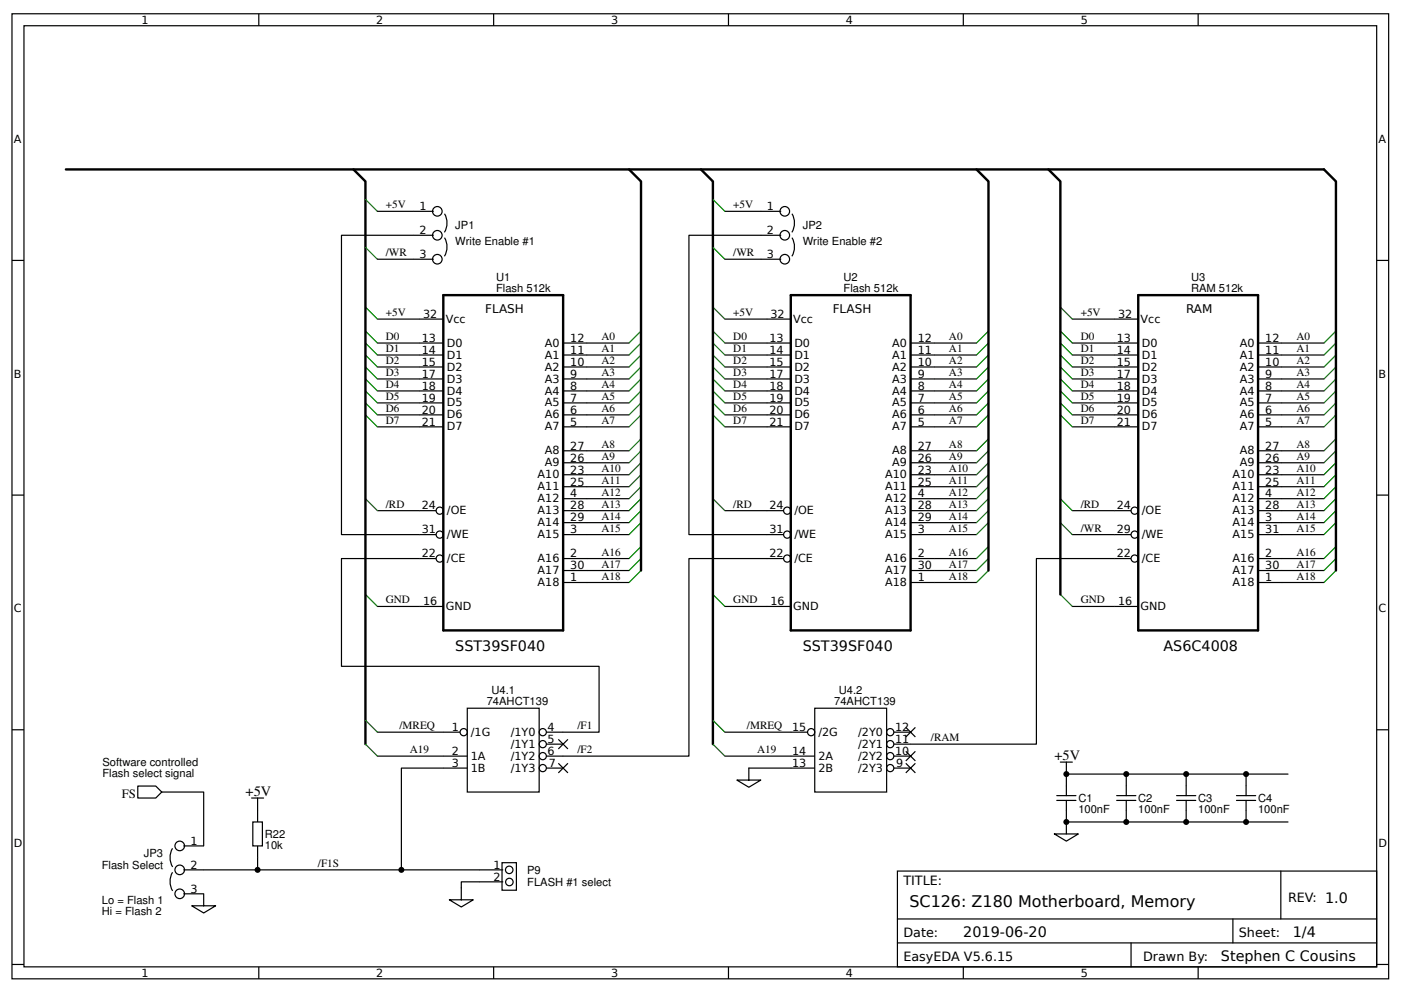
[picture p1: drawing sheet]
<svg xmlns="http://www.w3.org/2000/svg" width="309mm" height="219mm" viewBox="0 0 309 219" stroke-linecap="round" stroke-linejoin="round" font-family="sans-serif">
<g fill="none" stroke="#000" stroke-width=".26">
<path d="M2.6 3h304.1v213.3h-304.1zM5.3 5.7h298.7v208h-298.7zM57.1 3v2.7M109 3v2.7M160.9 3v2.7M212.7 3v2.7M264.6 3v2.7M2.6 57.5h2.7M83.3 46.7h12.5M83.3 57.3h12.5M95.8 52h-20.4v66.1h20.9M98.2 47.2a4 4 0 0 1-.1 4.1"/>
<path d="M98.2 52.5a4 4 0 0 1-.1 4.1M160.1 46.7h12.4M160.1 57.3h12.4M172.5 52h-20.4v66.1h20.9M174.9 47.2a4 4 0 0 1 0 4.1M174.9 52.5a4 4 0 0 1 0 4.1M304 57.5h2.7M83.3 75.8h14.6M83.3 78.4h14.6M83.3 70.5h14.6M124.4 75.8h14.5M124.4 78.4h14.5"/>
<path d="M160.1 75.8h14.5M160.1 78.4h14.5M160.1 70.5h14.5M201.1 75.8h14.5M201.1 78.4h14.5M236.8 75.8h14.6M236.8 78.4h14.6M236.8 70.5h14.6M277.8 75.8h14.6M277.8 78.4h14.6M83.3 81.1h14.6M83.3 83.7h14.6"/>
<path d="M83.3 86.4h14.6M83.3 89h14.6M83.3 91.7h14.6M83.3 94.3h14.6M124.4 81.1h14.5M124.4 83.7h14.5M124.4 86.4h14.5M124.4 89h14.5M124.4 91.7h14.5M124.4 94.3h14.5M124.4 99.6h14.5M160.1 81.1h14.5"/>
<path d="M160.1 83.7h14.5M160.1 86.4h14.5M160.1 89h14.5M160.1 91.7h14.5M160.1 94.3h14.5M201.1 81.1h14.5M201.1 83.7h14.5M201.1 86.4h14.5M201.1 89h14.5M201.1 91.7h14.5M201.1 94.3h14.5M201.1 99.6h14.5"/>
<path d="M236.8 81.1h14.6M236.8 83.7h14.6M236.8 86.4h14.6M236.8 89h14.6M236.8 91.7h14.6M236.8 94.3h14.6M277.8 81.1h14.6M277.8 83.7h14.6M277.8 86.4h14.6M277.8 89h14.6M277.8 91.7h14.6M277.8 94.3h14.6"/>
<path d="M277.8 99.6h14.6M2.6 109.4h2.7M83.3 112.8h13M124.4 112.8h14.5M124.4 102.3h14.5M124.4 104.9h14.5M124.4 107.6h14.5M124.4 110.2h14.5M124.4 118.1h14.5M124.4 115.5h14.5M160.1 112.8h12.9M201.1 112.8h14.5"/>
<path d="M201.1 102.3h14.5M201.1 104.9h14.5M201.1 107.6h14.5M201.1 110.2h14.5M201.1 118.1h14.5M201.1 115.5h14.5M236.8 112.8h13M236.8 118.1h13M277.8 112.8h14.6M277.8 102.3h14.6M277.8 104.9h14.6M277.8 107.6h14.6"/>
<path d="M277.8 110.2h14.6M277.8 118.1h14.6M277.8 115.5h14.6M304 109.4h2.7M83.3 134h14.6M96.3 123.4h-20.9v23.8h56.9v14.6h-11.7M124.4 123.4h14.5M124.4 128.7h14.5M124.4 126.1h14.5M160.1 134h14.5M173 123.4h-20.9v43.7h-31.5M201.1 123.4h14.5"/>
<path d="M201.1 128.7h14.5M201.1 126.1h14.5M236.8 134h14.6M249.8 123.4h-20.9v41h-31.5M277.8 123.4h14.6M277.8 128.7h14.6M277.8 126.1h14.6M103.2 156.5h15.9v18.5h-15.9zM179.9 156.5h15.9v18.5h-15.9zM2.6 161.3h2.7M30.4 173.7h4l1.3 1.3-1.3 1.3h-4zM35.7 175h9.3v11.9h-4.5"/>
<path d="M55.6 176.3h2.6M56.9 176.3v5.3M83.3 167.1h19.9M83.3 161.8h18.3M103.2 169.7h-14.6v22.5h-48.1M120.6 169.7h3.8M120.6 164.4h3.8M160.1 167.1h19.8M160.1 161.8h18.2M162.7 172.4h5.3l-2.6 1.6zM179.9 169.7h-14.5v2.7M197.4 167.1h3.7"/>
<path d="M197.4 161.8h3.7M197.4 169.7h3.7M233.4 176.9h4.2M233.4 175.8h4.2M234.2 168.4h2.6M235.5 168.4v7.4M235.5 176.9v7.4M235.5 171.1h48.9M246.6 176.9h4.2M246.6 175.8h4.2M248.7 171.1v4.7M248.7 176.9v4.7"/>
<path d="M259.8 176.9h4.3M259.8 175.8h4.3M261.9 171.1v4.7M261.9 176.9v4.7M273 176.9h4.3M273 175.8h4.3M275.2 171.1v4.7M275.2 176.9v4.7M304 161.3h2.7M38.1 187.5a4 4 0 0 0 0 4.1M38.1 192.7a4 4 0 0 0 0 4.2M40.5 197.5h4.5v2.7"/>
<path d="M55.8 181.6h2.1v5.3h-2.1zM56.9 186.9v5.3M88.6 192.2h22.5M99.2 198.8h5.3l-2.6 1.6zM110.9 190.6h3.1v6.1h-3.1zM111.1 194.9h-9.2v3.9M198.2 192.5h105.8v21.2h-105.8zM232.8 184.3h5.3l-2.6 1.6zM235.5 181.6h48.9M282.8 192.5v10.6M2.6 213.1h2.7M42.3 200.2h5.3l-2.6 1.5z"/>
<path d="M57.1 213.7v2.6M109 213.7v2.6M160.9 213.7v2.6M198.2 203.1h105.8M198.2 208.4h105.8M212.7 213.7v2.6M249.8 208.4v5.3M264.6 213.7v2.6M272.3 203.1v5.3M304 213.1h2.7"/>
<circle cx="96.6" cy="52" r="1.06"/>
<circle cx="96.6" cy="46.7" r="1.06"/>
<circle cx="96.6" cy="57.3" r="1.06"/>
<circle cx="173.3" cy="46.7" r="1.06"/>
<circle cx="173.3" cy="57.3" r="1.06"/>
<circle cx="173.3" cy="52" r="1.06"/>
<circle cx="97.1" cy="118.1" r=".79"/>
<circle cx="97.1" cy="112.8" r=".79"/>
<circle cx="173.8" cy="118.1" r=".79"/>
<circle cx="173.8" cy="112.8" r=".79"/>
<circle cx="250.6" cy="118.1" r=".79"/>
<circle cx="250.6" cy="112.8" r=".79"/>
<circle cx="97.1" cy="123.4" r=".79"/>
<circle cx="173.8" cy="123.4" r=".79"/>
<circle cx="250.6" cy="123.4" r=".79"/>
<circle cx="102.4" cy="161.8" r=".79"/>
<circle cx="119.9" cy="167.1" r=".79"/>
<circle cx="119.9" cy="161.8" r=".79"/>
<circle cx="119.9" cy="169.7" r=".79"/>
<circle cx="119.9" cy="164.4" r=".79"/>
<circle cx="179.1" cy="161.8" r=".79"/>
<circle cx="196.6" cy="161.8" r=".79"/>
<circle cx="196.6" cy="167.1" r=".79"/>
<circle cx="196.6" cy="169.7" r=".79"/>
<circle cx="196.6" cy="164.4" r=".79"/>
<circle cx="39.7" cy="186.9" r="1.06"/>
<circle cx="39.7" cy="197.5" r="1.06"/>
<circle cx="39.7" cy="192.2" r="1.06"/>
<circle cx="112.4" cy="192.2" r=".83"/>
<circle cx="112.5" cy="194.9" r=".83"/>
</g>
<path d="M14.6 37.4h277.8l2.6 2.7v86M78.1 37.4l2.6 2.7v124.3M138.9 37.4l2.7 2.7v86M154.8 37.4l2.6 2.7v124.3M215.6 37.4l2.7 2.7v86M231.5 37.4l2.7 2.7v91.3M97.9 65.2h26.5v74.1h-26.5zM174.6 65.2h26.5v74.1h-26.5zM251.4 65.2h26.4v74.1h-26.4z" fill="none" stroke="#000" stroke-width=".53"/>
<g fill="#000" stroke="#000" stroke-width=".26">
<path d="M123.3 163.4l2.1 2.1zM125.4 163.4l-2.1 2.1z"/>
<path d="M123.3 168.7l2.1 2.1zM125.4 168.7l-2.1 2.1z"/>
<path d="M200 160.7l2.1 2.2zM202.1 160.7l-2.1 2.2z"/>
<path d="M200 166l2.1 2.1zM202.1 166l-2.1 2.1z"/>
<path d="M200 168.7l2.1 2.1zM202.1 168.7l-2.1 2.1z"/>
</g>
<g fill="#000" stroke="#080" stroke-width=".26">
<path d="M80.7 44.1l2.6 2.6zM80.7 54.6l2.6 2.7zM157.4 44.1l2.7 2.6zM157.4 54.6l2.7 2.7zM80.7 67.9l2.6 2.6zM80.7 73.2l2.6 2.6zM80.7 75.8l2.6 2.6zM141.6 73.2l-2.7 2.6zM141.6 75.8l-2.7 2.6zM157.4 67.9l2.7 2.6zM157.4 73.2l2.7 2.6zM157.4 75.8l2.7 2.6z"/>
<path d="M215.6 75.8l2.7-2.6zM215.6 78.4l2.7-2.6zM234.2 67.9l2.6 2.6zM234.2 73.2l2.6 2.6zM234.2 75.8l2.6 2.6zM292.4 75.8l2.6-2.6zM292.4 78.4l2.6-2.6zM80.7 78.4l2.6 2.7zM80.7 81.1l2.6 2.6zM80.7 83.7l2.6 2.7zM80.7 86.4l2.6 2.6zM80.7 89l2.6 2.7z"/>
<path d="M80.7 91.7l2.6 2.6zM138.9 81.1l2.7-2.7zM141.6 81.1l-2.7 2.6zM141.6 83.7l-2.7 2.7zM138.9 89l2.7-2.6zM141.6 89l-2.7 2.7zM141.6 91.7l-2.7 2.6zM141.6 97l-2.7 2.6zM157.4 78.4l2.7 2.7zM157.4 81.1l2.7 2.6zM157.4 83.7l2.7 2.7zM157.4 86.4l2.7 2.6z"/>
<path d="M157.4 89l2.7 2.7zM157.4 91.7l2.7 2.6zM218.3 78.4l-2.7 2.7zM215.6 83.7l2.7-2.6zM215.6 86.4l2.7-2.7zM215.6 89l2.7-2.6zM215.6 91.7l2.7-2.7zM215.6 94.3l2.7-2.6zM215.6 99.6l2.7-2.6zM234.2 78.4l2.6 2.7zM234.2 81.1l2.6 2.6zM234.2 83.7l2.6 2.7z"/>
<path d="M234.2 86.4l2.6 2.6zM234.2 89l2.6 2.7zM234.2 91.7l2.6 2.6zM292.4 81.1l2.6-2.7zM292.4 83.7l2.6-2.6zM292.4 86.4l2.6-2.7zM292.4 89l2.6-2.6zM292.4 91.7l2.6-2.7zM292.4 94.3l2.6-2.6zM292.4 99.6l2.6-2.6zM80.7 110.2l2.6 2.6zM141.6 99.6l-2.7 2.7z"/>
<path d="M138.9 104.9l2.7-2.6zM141.6 104.9l-2.7 2.7zM141.6 107.6l-2.7 2.6zM138.9 112.8l2.7-2.6zM141.6 112.8l-2.7 2.7zM141.6 115.5l-2.7 2.6zM157.4 110.2l2.7 2.6zM215.6 102.3l2.7-2.7zM215.6 104.9l2.7-2.6zM215.6 107.6l2.7-2.7zM215.6 110.2l2.7-2.6zM215.6 112.8l2.7-2.6z"/>
<path d="M215.6 115.5l2.7-2.7zM215.6 118.1l2.7-2.6zM234.2 115.5l2.6 2.6zM234.2 110.2l2.6 2.6zM292.4 102.3l2.6-2.7zM292.4 104.9l2.6-2.6zM292.4 107.6l2.6-2.7zM292.4 110.2l2.6-2.6zM292.4 112.8l2.6-2.6zM292.4 115.5l2.6-2.7zM292.4 118.1l2.6-2.6zM80.7 131.4l2.6 2.6z"/>
<path d="M141.6 120.8l-2.7 2.6zM141.6 123.4l-2.7 2.7zM138.9 128.7l2.7-2.6zM157.4 131.4l2.7 2.6zM215.6 123.4l2.7-2.6zM215.6 126.1l2.7-2.7zM215.6 128.7l2.7-2.6zM234.2 131.4l2.6 2.6zM292.4 123.4l2.6-2.6zM292.4 126.1l2.6-2.7zM292.4 128.7l2.6-2.6zM80.7 159.1l2.6 2.7z"/>
<path d="M80.7 164.4l2.6 2.7zM157.4 159.1l2.7 2.7zM157.4 164.4l2.7 2.7z"/>
</g>
<g fill="#000">
<circle cx="235.5" cy="171.1" r=".66"/>
<circle cx="248.7" cy="171.1" r=".66"/>
<circle cx="261.9" cy="171.1" r=".66"/>
<circle cx="275.2" cy="171.1" r=".66"/>
<circle cx="56.9" cy="192.2" r=".66"/>
<circle cx="88.6" cy="192.2" r=".66"/>
<circle cx="235.5" cy="181.6" r=".66"/>
<circle cx="248.7" cy="181.6" r=".66"/>
<circle cx="261.9" cy="181.6" r=".66"/>
<circle cx="275.2" cy="181.6" r=".66"/>
</g>
<text font-size="3.5" x="200.8" y="200.4">SC126: Z180 Motherboard, Memory</text>
<g font-size="3.2">
<text x="100.5" y="143.8">SST39SF040</text>
<text x="177.3" y="143.8">SST39SF040</text>
<text x="256.9" y="143.8">AS6C4008</text>
<text x="232.8" y="167.9">+5V</text>
<text x="54.2" y="175.8">+5V</text>
<text x="212.7" y="207">2019-06-20</text>
<text x="285.5" y="207">1/4</text>
<text x="269.6" y="212.3">Stephen C Cousins</text>
</g>
<g font-size="2.8">
<text x="26.9" y="176.3">FS</text>
<text x="199.5" y="195.7">TITLE:</text>
<text x="284.4" y="199.4">REV: 1.0</text>
<text x="199.5" y="207">Date:</text>
<text x="273.6" y="207">Sheet:</text>
<text x="199.5" y="212.3">EasyEDA V5.6.15</text>
<text x="252.4" y="212.3">Drawn By:</text>
</g>
<g font-size="2.6">
<text x="107.2" y="69.2">FLASH</text>
<text x="183.9" y="69.2">FLASH</text>
<text x="261.9" y="69.2">RAM</text>
</g>
<g font-size="2.5">
<text x="31.2" y="5.3">1</text>
<text x="83.1" y="5.3">2</text>
<text x="134.9" y="5.3">3</text>
<text x="186.8" y="5.3">4</text>
<text x="238.7" y="5.3">5</text>
<text x="3" y="31.6">A</text>
<text x="304.4" y="31.6">A</text>
<text x="85.2" y="46">+5V</text>
<text x="92.6" y="46.4">1</text>
<text x="161.9" y="46">+5V</text>
<text x="169.3" y="46.4">1</text>
<text x="92.6" y="51.7">2</text>
<text x="100.5" y="50.5">JP1</text>
<text x="169.3" y="51.7">2</text>
<text x="177.3" y="50.5">JP2</text>
<text x="85.2" y="56.6">/WR</text>
<text x="92.6" y="57">3</text>
<text x="100.5" y="54.2">Write Enable #1</text>
<text x="161.9" y="56.6">/WR</text>
<text x="169.3" y="57">3</text>
<text x="177.3" y="54.2">Write Enable #2</text>
<text x="109.5" y="64.4">Flash 512k</text>
<text x="109.5" y="62">U1</text>
<text x="186.3" y="64.4">Flash 512k</text>
<text x="186.3" y="62">U2</text>
<text x="263" y="64.4">RAM 512k</text>
<text x="263" y="62">U3</text>
<text x="85.2" y="69.9">+5V</text>
<text x="93.4" y="70.2">32</text>
<text x="98.4" y="71.3">Vcc</text>
<text x="161.9" y="69.8">+5V</text>
<text x="170.2" y="70.2">32</text>
<text x="175.2" y="71.3">Vcc</text>
<text x="238.7" y="69.9">+5V</text>
<text x="246.9" y="70.2">32</text>
<text x="251.9" y="71.3">Vcc</text>
<text x="85.2" y="75.1">D0</text>
<text x="85.2" y="77.8">D1</text>
<text x="93.2" y="75.5">13</text>
<text x="98.7" y="76.6">D0</text>
<text x="120.3" y="76.6">A0</text>
<text x="125.9" y="75.5">12</text>
<text x="132.8" y="75.1">A0</text>
<text x="132.8" y="77.8">A1</text>
<text x="161.9" y="75.1">D0</text>
<text x="161.9" y="77.8">D1</text>
<text x="169.9" y="75.5">13</text>
<text x="175.4" y="76.6">D0</text>
<text x="197" y="76.6">A0</text>
<text x="202.7" y="75.5">12</text>
<text x="209.5" y="75.1">A0</text>
<text x="209.5" y="77.8">A1</text>
<text x="238.7" y="75.1">D0</text>
<text x="238.7" y="77.8">D1</text>
<text x="246.6" y="75.5">13</text>
<text x="252.1" y="76.6">D0</text>
<text x="273.8" y="76.6">A0</text>
<text x="279.4" y="75.5">12</text>
<text x="286.3" y="75.1">A0</text>
<text x="286.3" y="77.8">A1</text>
<text x="3" y="83.5">B</text>
<text x="85.2" y="80.4">D2</text>
<text x="85.2" y="83.1">D3</text>
<text x="93.2" y="78.2">14</text>
<text x="93.2" y="80.8">15</text>
<text x="93.2" y="83.5">17</text>
<text x="98.7" y="79.2">D1</text>
<text x="98.7" y="81.9">D2</text>
<text x="120.3" y="81.9">A2</text>
<text x="120.3" y="79.2">A1</text>
<text x="125.9" y="80.8">10</text>
<text x="125.9" y="78.2">11</text>
<text x="125.9" y="83.5">9</text>
<text x="132.8" y="80.4">A2</text>
<text x="132.8" y="83.1">A3</text>
<text x="161.9" y="80.4">D2</text>
<text x="161.9" y="83.1">D3</text>
<text x="169.9" y="78.2">14</text>
<text x="169.9" y="80.8">15</text>
<text x="169.9" y="83.5">17</text>
<text x="175.4" y="79.2">D1</text>
<text x="175.4" y="81.9">D2</text>
<text x="197" y="81.9">A2</text>
<text x="197" y="79.2">A1</text>
<text x="202.7" y="80.8">10</text>
<text x="202.7" y="78.2">11</text>
<text x="202.7" y="83.5">9</text>
<text x="209.5" y="80.4">A2</text>
<text x="209.5" y="83.1">A3</text>
<text x="238.7" y="80.4">D2</text>
<text x="238.7" y="83.1">D3</text>
<text x="246.6" y="78.2">14</text>
<text x="246.6" y="80.8">15</text>
<text x="246.6" y="83.5">17</text>
<text x="252.1" y="79.2">D1</text>
<text x="252.1" y="81.9">D2</text>
<text x="273.8" y="81.9">A2</text>
<text x="273.8" y="79.2">A1</text>
<text x="279.4" y="80.8">10</text>
<text x="279.4" y="78.2">11</text>
<text x="279.4" y="83.5">9</text>
<text x="286.3" y="80.4">A2</text>
<text x="286.3" y="83.1">A3</text>
<text x="304.4" y="83.5">B</text>
<text x="85.2" y="85.7">D4</text>
<text x="85.2" y="88.4">D5</text>
<text x="93.2" y="86.1">18</text>
<text x="93.2" y="88.8">19</text>
<text x="98.7" y="84.5">D3</text>
<text x="98.7" y="87.2">D4</text>
<text x="98.7" y="89.8">D5</text>
<text x="120.3" y="84.5">A3</text>
<text x="120.3" y="87.2">A4</text>
<text x="120.3" y="89.8">A5</text>
<text x="125.9" y="86.1">8</text>
<text x="125.9" y="88.8">7</text>
<text x="132.8" y="85.7">A4</text>
<text x="132.8" y="88.4">A5</text>
<text x="161.9" y="85.7">D4</text>
<text x="161.9" y="88.4">D5</text>
<text x="169.9" y="86.1">18</text>
<text x="169.9" y="88.8">19</text>
<text x="175.4" y="84.5">D3</text>
<text x="175.4" y="87.2">D4</text>
<text x="175.4" y="89.8">D5</text>
<text x="197" y="84.5">A3</text>
<text x="197" y="87.2">A4</text>
<text x="197" y="89.8">A5</text>
<text x="202.7" y="86.1">8</text>
<text x="202.7" y="88.8">7</text>
<text x="209.5" y="85.7">A4</text>
<text x="209.5" y="88.4">A5</text>
<text x="238.7" y="85.7">D4</text>
<text x="238.7" y="88.4">D5</text>
<text x="246.6" y="86.1">18</text>
<text x="246.6" y="88.8">19</text>
<text x="252.1" y="84.5">D3</text>
<text x="252.1" y="87.2">D4</text>
<text x="252.1" y="89.8">D5</text>
<text x="273.8" y="84.5">A3</text>
<text x="273.8" y="87.2">A4</text>
<text x="273.8" y="89.8">A5</text>
<text x="279.4" y="86.1">8</text>
<text x="279.4" y="88.8">7</text>
<text x="286.3" y="85.7">A4</text>
<text x="286.3" y="88.4">A5</text>
<text x="85.2" y="91">D6</text>
<text x="85.2" y="93.7">D7</text>
<text x="93.2" y="91.4">20</text>
<text x="93.2" y="94.1">21</text>
<text x="98.7" y="92.5">D6</text>
<text x="98.7" y="95.1">D7</text>
<text x="120.3" y="92.5">A6</text>
<text x="120.3" y="95.1">A7</text>
<text x="125.9" y="91.4">6</text>
<text x="125.9" y="94.1">5</text>
<text x="132.8" y="91">A6</text>
<text x="132.8" y="93.7">A7</text>
<text x="161.9" y="91">D6</text>
<text x="161.9" y="93.7">D7</text>
<text x="169.9" y="91.4">20</text>
<text x="169.9" y="94.1">21</text>
<text x="175.4" y="92.5">D6</text>
<text x="175.4" y="95.1">D7</text>
<text x="197" y="92.5">A6</text>
<text x="197" y="95.1">A7</text>
<text x="202.7" y="91.4">6</text>
<text x="202.7" y="94.1">5</text>
<text x="209.5" y="91">A6</text>
<text x="209.5" y="93.7">A7</text>
<text x="238.7" y="91">D6</text>
<text x="238.7" y="93.7">D7</text>
<text x="246.6" y="91.4">20</text>
<text x="246.6" y="94.1">21</text>
<text x="252.1" y="92.5">D6</text>
<text x="252.1" y="95.1">D7</text>
<text x="273.8" y="92.5">A6</text>
<text x="273.8" y="95.1">A7</text>
<text x="279.4" y="91.4">6</text>
<text x="279.4" y="94.1">5</text>
<text x="286.3" y="91">A6</text>
<text x="286.3" y="93.7">A7</text>
<text x="120.3" y="100.4">A8</text>
<text x="125.9" y="99.4">27</text>
<text x="125.9" y="102">26</text>
<text x="132.8" y="99">A8</text>
<text x="132.8" y="101.6">A9</text>
<text x="197" y="100.4">A8</text>
<text x="202.7" y="99.4">27</text>
<text x="202.7" y="102">26</text>
<text x="209.5" y="99">A8</text>
<text x="209.5" y="101.6">A9</text>
<text x="273.8" y="100.4">A8</text>
<text x="279.4" y="99.4">27</text>
<text x="279.4" y="102">26</text>
<text x="286.3" y="99">A8</text>
<text x="286.3" y="101.6">A9</text>
<text x="118.7" y="105.7">A10</text>
<text x="120.3" y="103.1">A9</text>
<text x="125.9" y="104.6">23</text>
<text x="125.9" y="107.3">25</text>
<text x="132.8" y="104.2">A10</text>
<text x="132.8" y="106.9">A11</text>
<text x="195.5" y="105.7">A10</text>
<text x="197" y="103.1">A9</text>
<text x="202.7" y="104.6">23</text>
<text x="202.7" y="107.3">25</text>
<text x="209.5" y="104.2">A10</text>
<text x="209.5" y="106.9">A11</text>
<text x="272.2" y="105.7">A10</text>
<text x="273.8" y="103.1">A9</text>
<text x="279.4" y="104.6">23</text>
<text x="279.4" y="107.3">25</text>
<text x="286.3" y="104.2">A10</text>
<text x="286.3" y="106.9">A11</text>
<text x="85.2" y="112.2">/RD</text>
<text x="93.2" y="112.6">24</text>
<text x="98.7" y="113.6">/OE</text>
<text x="118.7" y="108.3">A11</text>
<text x="118.7" y="111">A12</text>
<text x="118.7" y="113.6">A13</text>
<text x="125.9" y="109.9">4</text>
<text x="125.9" y="112.6">28</text>
<text x="132.8" y="109.5">A12</text>
<text x="132.8" y="112.2">A13</text>
<text x="161.9" y="112.2">/RD</text>
<text x="169.9" y="112.6">24</text>
<text x="175.4" y="113.6">/OE</text>
<text x="195.5" y="108.3">A11</text>
<text x="195.5" y="111">A12</text>
<text x="195.5" y="113.6">A13</text>
<text x="202.7" y="109.9">4</text>
<text x="202.7" y="112.6">28</text>
<text x="209.5" y="109.5">A12</text>
<text x="209.5" y="112.2">A13</text>
<text x="238.7" y="112.2">/RD</text>
<text x="246.6" y="112.6">24</text>
<text x="252.1" y="113.6">/OE</text>
<text x="272.2" y="108.3">A11</text>
<text x="272.2" y="111">A12</text>
<text x="272.2" y="113.6">A13</text>
<text x="279.4" y="109.9">4</text>
<text x="279.4" y="112.6">28</text>
<text x="286.3" y="109.5">A12</text>
<text x="286.3" y="112.2">A13</text>
<text x="93.2" y="117.9">31</text>
<text x="98.7" y="118.9">/WE</text>
<text x="118.7" y="118.9">A15</text>
<text x="118.7" y="116.3">A14</text>
<text x="125.9" y="117.9">3</text>
<text x="125.9" y="115.2">29</text>
<text x="132.8" y="114.8">A14</text>
<text x="132.8" y="117.5">A15</text>
<text x="169.9" y="117.9">31</text>
<text x="175.4" y="118.9">/WE</text>
<text x="195.5" y="118.9">A15</text>
<text x="195.5" y="116.3">A14</text>
<text x="202.7" y="117.9">3</text>
<text x="202.7" y="115.2">29</text>
<text x="209.5" y="114.8">A14</text>
<text x="209.5" y="117.5">A15</text>
<text x="238.7" y="117.5">/WR</text>
<text x="246.6" y="117.9">29</text>
<text x="252.1" y="118.9">/WE</text>
<text x="272.2" y="116.3">A14</text>
<text x="272.2" y="118.9">A15</text>
<text x="279.4" y="115.2">3</text>
<text x="279.4" y="117.9">31</text>
<text x="286.3" y="114.8">A14</text>
<text x="286.3" y="117.5">A15</text>
<text x="93.2" y="123.2">22</text>
<text x="98.7" y="124.2">/CE</text>
<text x="118.7" y="124.2">A16</text>
<text x="125.9" y="123.2">2</text>
<text x="125.9" y="125.8">30</text>
<text x="132.8" y="122.8">A16</text>
<text x="132.8" y="125.4">A17</text>
<text x="169.9" y="123.2">22</text>
<text x="175.4" y="124.2">/CE</text>
<text x="195.5" y="124.2">A16</text>
<text x="202.7" y="123.2">2</text>
<text x="202.7" y="125.8">30</text>
<text x="209.5" y="122.8">A16</text>
<text x="209.5" y="125.4">A17</text>
<text x="246.6" y="123.2">22</text>
<text x="252.1" y="124.2">/CE</text>
<text x="272.2" y="124.2">A16</text>
<text x="279.4" y="123.2">2</text>
<text x="279.4" y="125.8">30</text>
<text x="286.3" y="122.8">A16</text>
<text x="286.3" y="125.4">A17</text>
<text x="118.7" y="129.5">A18</text>
<text x="118.7" y="126.9">A17</text>
<text x="125.9" y="128.5">1</text>
<text x="132.8" y="128.1">A18</text>
<text x="195.5" y="129.5">A18</text>
<text x="195.5" y="126.9">A17</text>
<text x="202.7" y="128.5">1</text>
<text x="209.5" y="128.1">A18</text>
<text x="272.2" y="129.5">A18</text>
<text x="272.2" y="126.9">A17</text>
<text x="279.4" y="128.5">1</text>
<text x="286.3" y="128.1">A18</text>
<text x="3" y="135.3">C</text>
<text x="85.2" y="133.4">GND</text>
<text x="93.4" y="133.7">16</text>
<text x="98.4" y="134.8">GND</text>
<text x="161.9" y="133.4">GND</text>
<text x="170.2" y="133.7">16</text>
<text x="175.2" y="134.8">GND</text>
<text x="238.7" y="133.4">GND</text>
<text x="246.9" y="133.7">16</text>
<text x="251.9" y="134.8">GND</text>
<text x="304.4" y="135.3">C</text>
<text x="107.5" y="155.7">74AHCT139</text>
<text x="108.5" y="153.3">U4.1</text>
<text x="184.2" y="155.7">74AHCT139</text>
<text x="185.2" y="153.3">U4.2</text>
<text x="88.2" y="161.1">/MREQ</text>
<text x="99.8" y="161.5">1</text>
<text x="120.9" y="161.5">4</text>
<text x="127.5" y="161.1">/F1</text>
<text x="164.9" y="161.1">/MREQ</text>
<text x="174.9" y="161.5">15</text>
<text x="197.6" y="161.5">12</text>
<text x="90.5" y="166.4">A19</text>
<text x="99.8" y="166.8">2</text>
<text x="104" y="162.6">/1G</text>
<text x="104" y="167.9">1A</text>
<text x="112.8" y="165.2">/1Y1</text>
<text x="112.8" y="167.9">/1Y2</text>
<text x="112.8" y="162.6">/1Y0</text>
<text x="120.9" y="164.2">5</text>
<text x="120.9" y="166.8">6</text>
<text x="127.5" y="166.4">/F2</text>
<text x="167.2" y="166.4">A19</text>
<text x="174.9" y="166.8">14</text>
<text x="180.7" y="162.6">/2G</text>
<text x="180.7" y="167.9">2A</text>
<text x="189.5" y="165.2">/2Y1</text>
<text x="189.5" y="167.9">/2Y2</text>
<text x="189.5" y="162.6">/2Y0</text>
<text x="197.6" y="164.2">11</text>
<text x="197.6" y="166.8">10</text>
<text x="205.6" y="163.8">/RAM</text>
<text x="22.6" y="169.3">Software controlled</text>
<text x="22.6" y="171.8">Flash select signal</text>
<text x="99.8" y="169.5">3</text>
<text x="104" y="170.5">1B</text>
<text x="112.8" y="170.5">/1Y3</text>
<text x="121.2" y="169.5">7</text>
<text x="174.9" y="169.5">13</text>
<text x="180.7" y="170.5">2B</text>
<text x="189.5" y="170.5">/2Y3</text>
<text x="197.9" y="169.5">9</text>
<text x="238.1" y="179.6">100nF</text>
<text x="238.1" y="177.2">C1</text>
<text x="251.4" y="179.6">100nF</text>
<text x="251.4" y="177.2">C2</text>
<text x="264.6" y="179.6">100nF</text>
<text x="264.6" y="177.2">C3</text>
<text x="277.8" y="179.6">100nF</text>
<text x="277.8" y="177.2">C4</text>
<text x="58.5" y="185.1">R22</text>
<text x="3" y="187.2">D</text>
<text x="31.7" y="189.4">JP3</text>
<text x="42.1" y="186.7">1</text>
<text x="42.1" y="192">2</text>
<text x="58.5" y="187.5">10k</text>
<text x="70.2" y="191.6">/F1S</text>
<text x="109" y="192">1</text>
<text x="304.4" y="187.2">D</text>
<text x="22.5" y="192.1">Flash Select</text>
<text x="42.1" y="197.2">3</text>
<text x="109" y="194.6">2</text>
<text x="116.4" y="195.8">FLASH #1 select</text>
<text x="116.4" y="193.1">P9</text>
<text x="22.5" y="199.8">Lo = Flash 1</text>
<text x="22.5" y="202.2">Hi = Flash 2</text>
<text x="31.2" y="215.9">1</text>
<text x="83.1" y="215.9">2</text>
<text x="134.9" y="215.9">3</text>
<text x="186.8" y="215.9">4</text>
<text x="238.7" y="215.9">5</text>
</g>
</svg>
